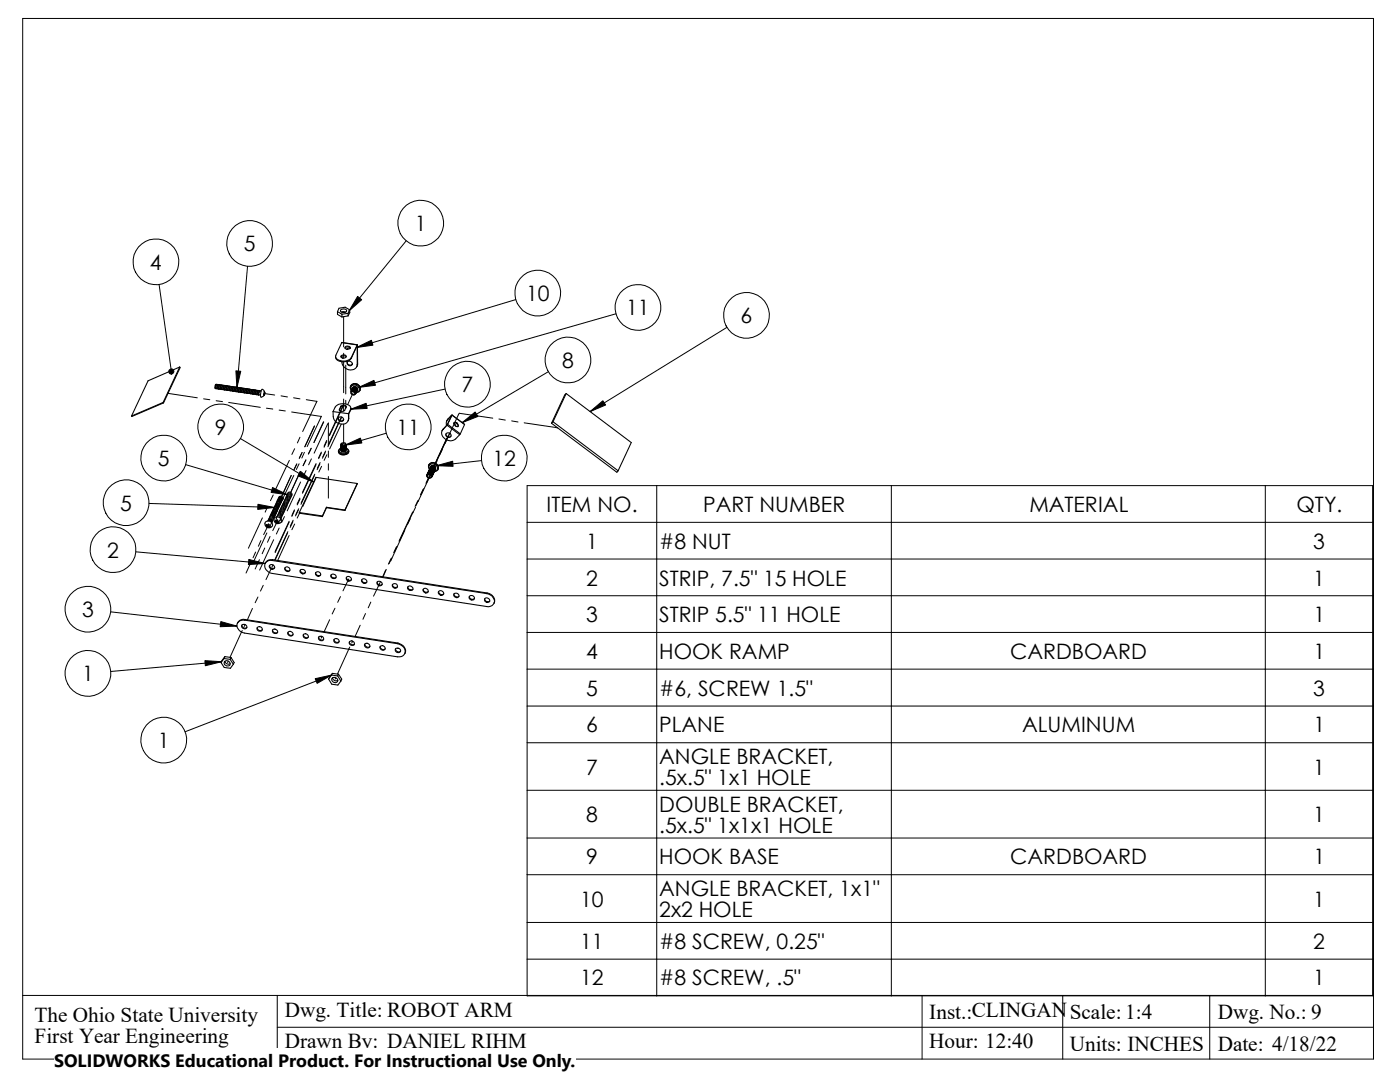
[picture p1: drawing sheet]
<svg xmlns="http://www.w3.org/2000/svg" width="279mm" height="216mm" viewBox="0 0 279 216" stroke-linecap="round" stroke-linejoin="round" font-family="sans-serif">
<g fill="none" stroke="#000" stroke-width=".2">
<path d="M4.5 3.7h269.6v207.6h-269.6zM31.7 56.8l2.5 17.3M49.4 53.1l-2.1 24.2M81.1 48l-11.4 14M103 59.8l-31.9 9.5M33.5 78.5l5.9 .9M40.6 79.6l1.3 .2M43.1 80l1.3 .1M52.7 78.5l2.1 .3M56.1 79l1.3 .2M58.6 79.4l1.3 .2M61.1 79.8l2.1 .3"/>
<path d="M68.6 62.3v.1M68.6 63.2v6M68.6 70.5v1M68.6 72.2v6.2M68.6 79.6v1.1l-2.9 6M69 72.9v5.7M69 79.9v.7M70.4 78.4l-1 2.3M88.8 77.6l-18.8 4.1M109.4 74.2l-17.2 10.1M122.9 62.6l-51.3 14.7M145.1 65.3l-27.3 16.8"/>
<path d="M37 92.7l20.4 6M45.6 80.3l6.3 1M48 87.5l14.6 8.7M53.2 81.4l1.2 .2M54.5 98.8l-.5 1.1M55.7 81.8l1.2 .2M57.7 91.9l-2.7 5.7M58.1 94.9l-1.9 4.1M58.2 82.2l5.9 .9M58.6 94.9l-2.7 5.7M58.8 89.5l-.5 1.2M59.2 92.6l-.5 1.1"/>
<path d="M59.7 92.5l-.6 1.2M59.9 99.6l-.6 1.2M59.9 87.2l-.5 1.2M59.9 99.4l-.6 1.1M59.9 94.1l-1.9 4.1M60 96.2l-2.7 5.7M60.3 90.3l-.6 1.1M60.7 90.3l-.5 1.1M61 91.8l-.5 1.1M61.1 93.9l-.6 1.1M62.1 89.5l-.5 1.1M62.1 91.6l-.5 1.2"/>
<path d="M62.7 85l-1.9 4.2 2-4.2M62.7 94.9l-2.6 5.7M62.8 94.6l-2.7 5.7M63.1 92.7l-2.7 5.7M63.1 95.3l-2.7 5.8M63.1 92.5l-2.7 5.8M63.2 80.1l-2.8 6M63.8 92.6l-.5 1.1M63.9 92.3l-.6 1.1M64.1 90.4l-.5 1.1M64.1 83.1l-2.8 6M64.1 90.2l-.5 1.2"/>
<path d="M64.2 93l-.6 1.2M64.6 84.2l-1.9 4.1 1.9-4.1M64.9 90.3l-.6 1.1M65 90l-.6 1.1M65.2 88.1l-.5 1.1M65.2 87.9l-.5 1.1M65.2 90.7l-.5 1.2M65.5 88.7v-4.3l-2.8 6M65.5 90v1.3M65.5 92.5v1.3M65.5 95.1v4.3M67.9 83.8l-2.5 5.4"/>
<path d="M68.1 83.2l-2.6 5.7M68.1 84.6l-2.3 5M68.2 83.2l-.3 .6M68.5 80.9l-2.8 6.1M68.5 83.7l-.1 .2M68.6 80.9v1.1M68.6 83.7h.1M68.6 84.6v4M69 81.1v.4M77.1 86.4l-8.2 2.4M83.4 99.9l-.6 1.1M83.5 99.8l-.5 1.2"/>
<path d="M84.5 97.6l-.6 1.2M84.6 97.5l-.6 1.1M85.6 95.1l-.6 1.3M85.8 94.9l-.7 1.5M86.1 94.3l-2.7 5.8M86.9 92.4l2.3-5-2.3 5M87 92.3v.2M87.2 92l-.5 1.1M88.3 89.7l-.6 1.1M96.1 91.9l-9 1M98.3 83.4l-6.6-.9-4.6 9.6M99.6 83.6l1.2 .2"/>
<path d="M102.1 84l1.3 .2M104.6 84.4l6.7 1M105.2 96.9h168.7v101.8h-168.7zM131.1 96.9v101.8M177.9 96.9v101.8M252.5 96.9v101.8M27.1 110.1l25.8 2.3M29.8 100.5l25 .8M50 112.5l-.9 1.8M51 110.2l-.5 1.1M51.5 119.1l-.6 1.2M51.8 111.7l-.9 1.8"/>
<path d="M52.1 107.9l-.5 1.1M52.4 103.3l-2.8 6.1M52.5 116.8l-.5 1.1M52.8 109.3l-.5 1.2M53.3 106.3l-2.8 6.1M53.4 101l-.5 1.2M53.5 104.9l-.9 1.8M53.9 107.1l-.5 1.1M54.1 113.4l-1 2.3M54.3 104.1l-.5 1.1M54.5 112.7l-.2 .5M54.6 107.7l-2.8 6"/>
<path d="M55.3 104.1l-.9 1.8M55.4 101.8l-.5 1.1M55.7 103.2h.1M55.7 105.4l-.5 1.2M56.6 101.3h.1M56.8 103.1l-.6 1.1M57.4 106.4l-2.5 5.4M57.4 106.1l-2.6 5.7M57.7 104.2l-2.8 6.1M57.7 106.8l-2.3 5M57.7 104l-2.8 6.1M58.5 104.1l-.6 1.1"/>
<path d="M58.5 103.8l-.5 1.1M58.8 101.9l-.5 1.1M58.8 101.7l-.5 1.2M58.8 104.6l-.5 1.1M59.5 101.8l-.5 1.2M59.6 101.5l-.5 1.2M59.9 102.2l-.6 1.2M67.9 119l-.5 1.2M69.6 115.5l-1.1 2.4M75.6 116.8l-1.1 2.2M75.9 116l-.4 .9M77 113.7l-.6 1.4"/>
<path d="M77.1 113.6l-.6 1.5M78.1 111.4l-.6 1.2M78.2 111.3l-.6 1.2M79.1 109.1l-.5 1.2M79.2 109l-.5 1.2M80.8 105.8l-2.8 6.1M81.9 103.5l-.6 1.1M82.3 102.2l-2.7 5.8M82.5 102.1l-2.7 5.8M82.9 101.2l-.5 1.2M105.2 104.2h168.7M105.2 111.5h168.7"/>
<path d="M105.2 118.9h168.7M22.1 122.1l25.2 2.8M44.2 132l-22.1 2M45.6 131.9l-.2 .3M48.3 125.8l-2.4 5.4M48.9 124.6l-.2 .4M50.4 121.4l-1 2.3M64.3 127l-.2 .3M65.8 123.7l-1.1 2.4M66.2 134.7l-29.2 11.3M66.8 121.4l-.5 1.1M67 135.3l-.1 .2"/>
<path d="M69.8 129.1l-2.4 5.4M70.4 127.9l-.2 .4M71.9 124.8l-1 2.2M72.9 122.4l-.5 1.2M74 120.1l-.5 1.2M105.2 126.2h168.7M105.2 133.5h168.7M105.2 140.9h168.7M105.2 148.2h168.7M105.2 157.7h168.7M105.2 167.2h168.7M105.2 174.5h168.7"/>
<path d="M4.5 198.6h269.6M55.3 198.6v12.7M105.2 184.1h168.7M105.2 191.4h168.7M184 198.6v12.7M212.1 198.6v12.7M241.4 198.6v12.7M55.3 205h218.8"/>
<circle cx="31.1" cy="52.2" r="4.6"/>
<circle cx="49.8" cy="48.6" r="4.6"/>
<circle cx="84" cy="44.5" r="4.6"/>
<circle cx="107.3" cy="58.5" r="4.6"/>
<circle cx="93.3" cy="76.7" r="4.6"/>
<circle cx="113.4" cy="71.8" r="4.6"/>
<circle cx="127.3" cy="61.4" r="4.6"/>
<circle cx="149" cy="62.9" r="4.6"/>
<circle cx="32.7" cy="91.4" r="4.6"/>
<circle cx="44" cy="85.2" r="4.6"/>
<circle cx="81.5" cy="85.2" r="4.6"/>
<circle cx="100.6" cy="91.4" r="4.6"/>
<circle cx="22.6" cy="109.7" r="4.6"/>
<circle cx="25.2" cy="100.3" r="4.6"/>
<circle cx="17.6" cy="121.5" r="4.6"/>
<circle cx="17.6" cy="134.4" r="4.6"/>
<circle cx="32.7" cy="147.7" r="4.6"/>
</g>
<g fill="none" stroke="#000" stroke-width=".21">
<path d="M35.9 73.2l-3.3 7.1M35.9 73.2l-6.4 2.8-3.3 7M35.9 73.2v.2l-3.3 7M43 77.5v.1M43 76.7h.2l-.3 .8zM43.1 77.5a.55 .55 0 0 1 .4-.7l-.2 .7M43.3 77.5l-.3 .1M43.3 77.5v.1M43.3 77.6h.1M43.3 76.8h-.2l-.1 .8M43.3 77.6h.3M43.6 77.6h.1"/>
<path d="M43.6 76.8l-.2 .2-.1 .6M43.6 76.8h.2l-.2 .8M43.6 76.8h-.1l-.1 .2-.1 .6M43.7 77.6h-.1M43.7 77.6h.2M44 77.6l-.1 .1M44 76.8h-.2l-.1 .2-.1 .6M44 77.6l.2 .1M44 77.6a.6 .6 0 0 1 .4-.7l-.2 .5v.3M44.1 76.8h-.2l-.2 .8M44.2 76.8l-.3 .8M44.3 77.7h-.1"/>
<path d="M44.3 76.8l-.2 .1-.2 .7M44.3 77.7l.2 .1M44.5 76.9l-.2 .8M44.5 76.9l.2 .1M44.6 76.9l-.2 .1-.2 .7M44.6 77.7l-.1 .1M44.6 77.7l.2 .1M44.6 76.9h.1M44.7 76.9l-.2 .8M44.9 77l-.2 .2-.1 .5M44.9 77h.1l-.2 .7M44.9 77h.1"/>
<path d="M44.9 77v-.1a.76 .76 0 0 0-.4 .9M44.9 77.8h-.1M44.9 77.8h.2M45.1 77.8v.1M45.2 77l-.3 .8M45.2 77h.1M45.2 77a.76 .76 0 0 0-.4 .8M45.2 77.8v.1M45.2 77.8l.2 .1M45.4 77l-.3 .8M45.4 77.9h.1M45.5 77.9h.1"/>
<path d="M45.5 77.9h.2M45.6 77h-.2l-.1 .1-.2 .8M45.7 77l-.3 .9M45.7 77.1a.55 .55 0 0 0-.5 .7M45.8 77.9v.1M45.8 77.9h.2M45.8 77.1l-.2 .1-.1 .7M46 77.1l-.3 .8M46 77.1a.55 .55 0 0 0-.5 .8M46.1 77.1l-.2 .3-.1 .5M46.1 77.1a.76 .76 0 0 0-.3 .8h-.1M46.1 77.1h.1"/>
<path d="M46.1 77.1l.2 .1M46.1 77.9v.1M46.1 77.9l.3 .1M46.3 77.1l-.3 .8M46.4 78v.1M46.4 77.2l-.3 .7M46.4 77.2v-.1a.76 .76 0 0 0-.3 .9l-.1-.1M46.4 77.2h.1M46.4 77.2h.2M46.4 78h.3M46.6 77.2l-.2 .8M46.7 78v.1"/>
<path d="M46.7 77.2a.51 .51 0 0 0-.3 .7v.1M46.7 77.2v.1M46.7 78l.2 .1M46.9 77.3a.56 .56 0 0 0-.5 .7M46.9 77.3l-.2 .7M46.9 78.1h.1M47 77.3l-.3 .7M47 77.3h.2l-.3 .8M47 78.1h.1M47 77.3a.65 .65 0 0 0-.3 .8M47 78.1h.2M47.2 78.1l.1 .1"/>
<path d="M47.3 77.3l-.2 .3-.1 .5M47.3 77.3h.2l-.3 .8M47.3 77.3h-.1l-.1 .3-.1 .5M47.4 78.1l-.1 .1M47.6 77.4l-.2 .7M47.6 77.4h.2M47.7 78.2h-.1M47.7 77.4l-.2-.1-.1 .3-.1 .6M47.7 78.2h.2M47.8 77.4l-.2 .7h-.2M47.9 78.2v.1M48 78.2a.49 .49 0 0 1 .4-.7l-.2 .5v.3"/>
<path d="M48 78.2l-.1 .1M48 77.4a.51 .51 0 0 0-.4 .7h-.1M48 78.2l.2 .1M48.1 77.4a.58 .58 0 0 0-.4 .8M48.1 77.4l-.2 .8M48.3 78.3h-.1M48.3 78.3l.2 .1M48.3 77.4l-.3 .1-.1 .8M48.6 77.5l-.3 .3v.5M48.6 77.5l.1 .1-.2 .7M48.6 77.5h.1M48.6 78.3l.2 .1"/>
<path d="M48.6 77.5a.76 .76 0 0 0-.4 .8M48.8 78.4h.1M48.9 77.6l-.4 .8M48.9 77.5v.1M48.9 77.6h.1M48.9 77.6v-.1a.76 .76 0 0 0-.4 .9M48.9 78.4h.1M48.9 78.4h.2M49.1 77.6l-.3 .7M49.1 78.4h.1M49.2 78.4h-.1M49.2 78.4h.2"/>
<path d="M49.2 77.6l-.1-.1-.1 .2-.2 .7M49.3 77.6a.56 .56 0 0 0-.4 .8M49.3 77.6l-.2 .8M49.4 77.6h-.1M49.4 78.4v.1M49.5 78.4l-.1 .1M49.5 78.4l.2 .1M49.5 77.6h-.1l-.1 .1-.2 .7M49.7 77.6l-.3 .8M49.7 77.7a.55 .55 0 0 0-.5 .7M49.7 78.5h.1M49.8 77.7l-.2 .2-.1 .5"/>
<path d="M49.8 77.7h.1M49.8 78.5h.2M49.8 77.7h.2M49.8 77.7v-.1a.76 .76 0 0 0-.4 .9M50 77.7l-.3 .8M50.1 77.7h.1M50.1 77.7l.1 .1M50.1 77.7a.76 .76 0 0 0-.4 .8M50.1 77.7l-.4 .8M50.1 78.5v.1M50.1 78.5l.2 .1M50.3 77.7l-.3 .8"/>
<path d="M50.3 78.6v.1M50.4 77.8a.51 .51 0 0 0-.4 .7M50.4 77.8h.1M50.4 78.6h.2M50.5 77.8a.56 .56 0 0 0-.4 .7M50.5 77.9l-.2 .7M50.6 77.8l-.1 .1M50.6 78.6h.1M50.7 77.8l-.3 .8M50.7 77.8l.2 .1-.3 .7M50.7 77.8l-.2 .1-.1 .7M50.7 77.8h.1"/>
<path d="M50.7 78.6l.2 .1M50.9 78.7h.1M51 77.9a.65 .65 0 0 0-.3 .8M51 77.9h.2l-.3 .8M51 77.9l-.2 .2-.1 .5M51 78.7h.2M51.2 78.7l.1 .1M51.4 77.9h-.2l-.1 .2-.1 .6M51.5 77.9h-.3l-.1 .8M51.5 77.9l-.3 .8M51.6 78.7l-.3 .1M51.6 78.7v.1"/>
<path d="M51.6 78v-.1a.54 .54 0 0 0-.3 .8v.1M51.6 78.8h.3M51.8 78a.58 .58 0 0 0-.4 .7M51.8 78l-.2 .7M51.9 78l-.2 .1-.1 .7M52.1 78a.57 .57 0 0 0-.5 .8M52.6 78.7h.1M52.7 78.5l-.1 .1v.2l.1-.1v.2M52.7 78.3h.1M52.7 78.5h.1M52.8 78.4h.1M52.8 78.5v.2"/>
<path d="M52.8 78.4l-.1-.4-.3-.3a1.48 1.48 0 0 0-.2 1.5l.5-.3M52.8 78.3v.1M52.8 78.3l-.1-.2v.4M52.8 78.5l-.1 .4M52.8 78.4v.1M67 71.2a1.32 1.32 0 0 0 1.7 1l.4-.1a1.21 1.21 0 0 0 1-.6M67.4 62.2l.8 .5M67.4 62.2v.5l.8 .5M68 61.8l.6-.2a.45 .45 0 0 1 .6 .5 .72 .72 0 0 1-1.3-.1zM68 71.2l.5-.2h.4l.2 .2M68.1 71l.6-.2 .3 .2a.52 .52 0 0 1-.4 .5 .52 .52 0 0 1-.6-.4zM68.1 62.3h.9"/>
<path d="M68.2 68.4l-1.2 2.5a.91 .91 0 0 0 1 1.1h1.1l.6-.2 .4-.4M68.2 68.4l3.1 .4M68.2 72.2a1.7 1.7 0 0 0 1.1 1.5 1.7 1.7 0 0 0 1.8-.4l.2-.6M68.2 62.7v.5M68.2 71v.4M68.8 69.5l.5-.3 .6 .3M68.8 69.3a.65 .65 0 0 1 1.1 .2 .65 .65 0 0 1-1.1-.2zM69.3 72.3a.52 .52 0 0 1 .8-.1 .52 .52 0 0 1-.1 .8l-.6-.2zM69.3 72.2a.59 .59 0 0 0 .3 .6 .59 .59 0 0 0 .7-.1M69.3 69.6v.1M69.5 62.5l-1.3 .2M69.5 62.5v.5"/>
<path d="M69.5 63l-1.3 .2M69.8 61.8l-.9-.5-1.3 .2-.2 .7M69.8 61.8l-.3 .7M69.8 61.8v.6l-.3 .6M69.9 69.5h-.5l-.1 .2M70.1 78.1h.1M70.1 78.1a.48 .48 0 0 1 .6-.2 .48 .48 0 0 1 .2 .7M70.1 78h.1M70.1 71.4v.1M70.1 78a.54 .54 0 0 1 .6-.2 .54 .54 0 0 1 .4 .6M70.1 78a.5 .5 0 0 1 .6-.3 .5 .5 0 0 1 .3 .6M70.2 77.9a.52 .52 0 0 1 .6-.1 .52 .52 0 0 1 .2 .6 .51 .51 0 0 0-.3-.5 .51 .51 0 0 0-.6 .2z"/>
<path d="M70.2 77.7a.52 .52 0 0 1 .6-.2 .52 .52 0 0 1 .4 .5M70.2 77.8a.53 .53 0 0 1 .6-.3 .53 .53 0 0 1 .4 .6M70.2 77.6h.1M70.3 77.6a.5 .5 0 0 1 .6-.2 .5 .5 0 0 1 .3 .6M70.3 77.6a.51 .51 0 0 1 .6-.2 .51 .51 0 0 1 .3 .6M70.3 77.5a.5 .5 0 0 1 .7-.3 .5 .5 0 0 1 .2 .7M70.3 77.5a.54 .54 0 0 1 .7-.2 .54 .54 0 0 1 .3 .6M70.3 78.1l.3 .1M70.3 78.1h.3l.4 .3M70.3 78.1a.32 .32 0 0 0-.1 .5 .32 .32 0 0 0 .4 .1 .32 .32 0 0 0 .1-.4l-.1-.1M70.3 78.1l.5 .3M70.3 77.5v.1"/>
<path d="M70.4 77.4a.54 .54 0 0 1 .6-.2 .54 .54 0 0 1 .3 .6M70.4 77.3a.54 .54 0 0 1 .6-.1 .54 .54 0 0 1 .3 .6M70.5 76.6a1.12 1.12 0 0 1 1.4 .9M70.5 76.6a1.14 1.14 0 0 1 1.4 .9M70.5 76.6l-.4 .2-.1 .2M70.7 78.1a.43 .43 0 0 0-.6 0 .43 .43 0 0 0 .2 .7 .43 .43 0 0 0 .6-.3l-.3-.3M70.7 78.1l.3 .5M70.7 78.1l.3 .3M71 78.4v.2l-.4 .2M71 78.4v.1M71.1 78.3a.69 .69 0 0 0 .6-.6 .69 .69 0 0 0-.5-.7 .71 .71 0 0 0-1-.1 .71 .71 0 0 0-.1 1 .77 .77 0 0 1 0-1.1 .77 .77 0 0 1 1-.1 .83 .83 0 0 1 .8 .8 .83 .83 0 0 1-.8 .9M71.1 78.4h.1"/>
<path d="M71.2 78.1h.1M71.2 78.1a.54 .54 0 0 0-.4-.5 .54 .54 0 0 0-.7 .3 .54 .54 0 0 1 .7-.2 .54 .54 0 0 1 .3 .6M71.2 78h.1M71.2 69h.1M71.3 68.8l.1 3.8M71.3 69l-1.2 2.5M71.3 69v3.7M71.3 68.8l-1.2 2.6M71.3 77.8h.1M71.4 72.6l-.2 .6M71.4 72.6l-.1 .1M71.9 77.5l-.1 .4"/>
<path d="M113 78.5l13 9.8-2.6 5.6M113 78.5l-2.6 5.7M113 78.5l-.3 .3-2.6 5.7M32.6 80.3l-6.4 2.7M32.6 80.3v.1M32.6 80.4l-6.3 2.7-.1-.1M55.3 99.9h.5l.3 .3M55.3 100a.42 .42 0 0 1 .5 0 .42 .42 0 0 1 .2 .4l-.2-.4-.6 .1M55.4 99.8l.4-.2 .4 .5M55.4 99.8a.41 .41 0 0 1 .5 0 .41 .41 0 0 1 .2 .4M55.5 99.7a.41 .41 0 0 1 .5-.1 .41 .41 0 0 1 .2 .5M55.5 99.4l.3-.1h.3l.3 .4"/>
<path d="M55.6 99.5a.41 .41 0 0 1 .5-.1 .41 .41 0 0 1 .2 .5v-.2l-.5-.3-.3 .2M55.6 99.2l.6-.1 .3 .5M55.7 99.3a.41 .41 0 0 1 .5 0 .41 .41 0 0 1 .1 .4M55.8 99.1a.46 .46 0 0 1 .5 0 .46 .46 0 0 1 .2 .4M56.4 99.5h.1M56.5 99.5l-.1 .2M56.7 100a.44 .44 0 0 1 .6-.2 .44 .44 0 0 1 .2 .6M56.8 99.8a.45 .45 0 0 1 .6-.1 .45 .45 0 0 1 .2 .5M56.9 99.6a.45 .45 0 0 1 .6-.1 .45 .45 0 0 1 .2 .6M57 99.4a.45 .45 0 0 1 .6-.1 .45 .45 0 0 1 .1 .6M57.1 99.3a.44 .44 0 0 1 .5-.2 .44 .44 0 0 1 .2 .6M57.1 99.1a.46 .46 0 0 1 .6-.1 .46 .46 0 0 1 .2 .5"/>
<path d="M57.2 98.9a.45 .45 0 0 1 .6-.1 .45 .45 0 0 1 .2 .6M57.3 98.8a.46 .46 0 0 1 .6-.2 .46 .46 0 0 1 .2 .6M57.4 98.6a.47 .47 0 0 1 .6-.2 .47 .47 0 0 1 .2 .6M57.4 98.4a.46 .46 0 0 1 .6-.1 .46 .46 0 0 1 .3 .5M66.5 82.1a1.93 1.93 0 0 0 2.1 2.5 1.09 1.09 0 0 0 1-1M66.5 82.1l3.1 .4M67.5 83.4a.51 .51 0 0 1 .8-.1 .51 .51 0 0 1-.1 .8l-.6-.2zM67.6 90.1l.1 .4 .5 .2M67.6 90.1l-.1-.1a1.21 1.21 0 0 0 2.1 0v.1M67.6 83.4a.56 .56 0 0 0 .3 .6 .56 .56 0 0 0 .6-.2M67.7 81.7v.1M67.7 81.8h.1"/>
<path d="M68 81.1a.6 .6 0 0 1 1.1 .1M68 81.2l.7-.2 .4 .2M68 88.7h.1M68 81.1v.1M68 88.8v.1M68 89h.1M68 89.8h.1M68 89.7h.1M68 89.5h.1M68 89.3h.1M68 81.1l-.3 .6M68 81.2l-.3 .6"/>
<path d="M68.1 89.4a.53 .53 0 0 0 .5 .4 .53 .53 0 0 0 .5-.4M68.1 89.2a.52 .52 0 0 0 .5 .4 .52 .52 0 0 0 .5-.4M68.1 89.4l-.5 .3v.3M68.1 89.8a.5 .5 0 0 0 .5 .4 .5 .5 0 0 0 .4-.4M68.2 88.5l-.2 .2M68.2 88.5l-.1 .1 .3 .2M68.2 89.7h-.1a.56 .56 0 0 0 .5 .3 .56 .56 0 0 0 .5-.3 .59 .59 0 0 1-.5 .4 .59 .59 0 0 1-.6-.3M68.2 88.6a.37 .37 0 0 1 .4-.3 .37 .37 0 0 1 .3 .3l-.5 .2M68.2 88.6l.2 .2M68.2 88.5h.1M68.3 88.4l-.1 .2M68.8 88.4h.1"/>
<path d="M68.9 88.4v.1a.36 .36 0 0 1-.1 .4 .36 .36 0 0 1-.4 0l-.4-.2M69 89.2l-.3 .2M69 88.6a.41 .41 0 0 1-.1 .4 .41 .41 0 0 1-.5 .1l-.3-.1v-.2M69 89.5a.5 .5 0 0 1-.4 .4 .5 .5 0 0 1-.5-.3M69 88.8a.53 .53 0 0 1-.4 .5 .53 .53 0 0 1-.6-.4h.1M69 89a.55 .55 0 0 1-.4 .4 .55 .55 0 0 1-.6-.2M69.1 89.4l.4 .3 .1 .3M69.1 89.5l.3 .2a.62 .62 0 0 1-.8 .7h-.3a.53 .53 0 0 1-.6-.7l.3-.2M69.1 81.2l-.3 .7a.6 .6 0 0 1-1.1-.2M69.1 88.9a.62 .62 0 0 1-1.1 .1M69.1 88.7a.61 .61 0 0 1-1.1 .2M69.1 89.5v.1"/>
<path d="M69.1 89.2h.1M69.1 89.4h.1M69.1 89.6a.62 .62 0 0 1-1.1 .1M69.1 89.4a.62 .62 0 0 1-1.1 .1M69.1 89.2a.62 .62 0 0 1-1.1 .1M69.1 89.1a.69 .69 0 0 1-1.1 .1M69.6 82.5v1.1M69.6 90.1a1.17 1.17 0 0 1-2 0M69.6 90.1a1.02 1.02 0 0 1-1.4 .6h.7M69.6 83.5l-.1 .5M69.6 83.5v.1M70 81.7v.1"/>
<path d="M70 81.8l-.4 .8v.9M70 81.7l-.4 .8M70 81.7a.91 .91 0 0 0-1-1.1 1.96 1.96 0 0 0-2.5 1.5M70 81.4v.4M71.3 96.5v.1M71.3 96.5l-8.3-1.3-3.3 7.1M71.3 96.5l-2.5 5.4M85.2 94.9a.5 .5 0 0 0 .3 .5 .5 .5 0 0 0 .6-.3 .4 .4 0 0 0-.4-.5 .4 .4 0 0 0-.3 .7M85.2 94.9a.49 .49 0 0 1 .7-.3 .49 .49 0 0 1 .2 .7M85.2 94.9l.2 .4 .2 .1M85.2 94.7v.1M85.2 94.7a.53 .53 0 0 1 .7-.3 .53 .53 0 0 1 .3 .6"/>
<path d="M85.2 94.7a.54 .54 0 0 1 .7-.1 .54 .54 0 0 1 .3 .5M85.4 94.4a.51 .51 0 0 1 .6-.3 .51 .51 0 0 1 .4 .6M85.4 94.4a.52 .52 0 0 1 .6-.2 .52 .52 0 0 1 .3 .6M85.4 95.3l-.1-.2a.34 .34 0 0 1 .5-.3 .34 .34 0 0 1 0 .6h-.2M85.4 94.4h-.1M85.4 95.2l.2 .2M85.5 94.3h-.1a.51 .51 0 0 1 .7-.2 .51 .51 0 0 1 .3 .6M85.5 94.1a.5 .5 0 0 1 .7-.2 .5 .5 0 0 1 .2 .7M85.5 94.1a.54 .54 0 0 1 .7-.2 .54 .54 0 0 1 .3 .6M85.5 94.1h.1M85.6 94a.53 .53 0 0 1 .6-.3 .53 .53 0 0 1 .4 .6M85.6 94a.54 .54 0 0 1 .6-.2 .54 .54 0 0 1 .3 .6h.1"/>
<path d="M85.6 94a.53 .53 0 0 1 .6-.2 .53 .53 0 0 1 .3 .6M85.6 92.8a1 1 0 0 1 1.3-.2 1 1 0 0 1 .3 1.3l-.5 .2M85.7 93.7a.53 .53 0 0 1 .7-.2 .53 .53 0 0 1 .3 .6v-.1M85.7 93.6a.55 .55 0 0 1 .7-.1 .55 .55 0 0 1 .3 .5M85.7 93.7a.88 .88 0 0 1 .1-1.2 .88 .88 0 0 1 1.2 0 .91 .91 0 0 1 .4 1.2M85.7 93.8a.53 .53 0 0 1 .6-.2 .53 .53 0 0 1 .4 .5M85.7 93.6v.1M85.7 93.6a.53 .53 0 0 1 .7-.3 .53 .53 0 0 1 .3 .6M85.8 93.6a.69 .69 0 0 1 .1-1 .69 .69 0 0 1 1 .2 .65 .65 0 0 1 .4 .7 .65 .65 0 0 1-.6 .5M85.8 93.6a.53 .53 0 0 1 .6-.3 .53 .53 0 0 1 .3 .6M85.9 93.3a.5 .5 0 0 1 .6-.3 .5 .5 0 0 1 .3 .7M85.9 93.3a.51 .51 0 0 1 .6-.1 .51 .51 0 0 1 .3 .5h.1"/>
<path d="M85.9 93.3h.1M86 93.2h-.1a.55 .55 0 0 1 .7-.2 .55 .55 0 0 1 .3 .6h.1M86.2 93l.3-.1 .3 .1M86.2 95.1v.1M86.2 95a.52 .52 0 0 0-.3-.7 .52 .52 0 0 0-.6 .4 .54 .54 0 0 1 .6-.2 .54 .54 0 0 1 .3 .5M86.2 95h.1M86.3 94.8a.53 .53 0 0 0-.4-.6 .53 .53 0 0 0-.6 .3 .54 .54 0 0 1 .6-.2 .54 .54 0 0 1 .4 .6M86.3 94.8h.1M86.4 92.9l.4 .1M86.4 92.9h-.3l-.1 .2M86.4 92.9l-.3 .1-.1 .1M86.4 94.6h.1"/>
<path d="M86.4 94.6a.52 .52 0 0 0-.3-.6 .52 .52 0 0 0-.6 .2 .5 .5 0 0 1 .6-.1 .5 .5 0 0 1 .3 .6M86.6 94.3h.1M86.6 94.1a.5 .5 0 0 0-.4-.5 .5 .5 0 0 0-.6 .3 .51 .51 0 0 1 .7-.2 .51 .51 0 0 1 .3 .6M86.7 93.9h.1M86.8 93.9a.54 .54 0 0 0-.3-.7 .54 .54 0 0 0-.7 .2 .53 .53 0 0 1 .7-.1 .53 .53 0 0 1 .2 .6M86.8 93l-.5-.1-.3 .2M86.8 93l.2 .4-.1 .2M88.4 85.7a1.53 1.53 0 0 0 .1 1.6 1.53 1.53 0 0 0 1.5 .7 2.38 2.38 0 0 0 1.7-1.3M88.5 85.6l-.3 .4M88.5 85.6l-.1 .1M89 86.5a.56 .56 0 0 0 .3 .6 .56 .56 0 0 0 .7-.1M89.1 86.5a.51 .51 0 0 1 .8 0 .51 .51 0 0 1-.3 .8l-.6-.3z"/>
<path d="M89.2 84.8l-.7 .8M89.2 84.8l-.8 .9M89.2 84.8l2.5 1.9M89.3 83.7a1.26 1.26 0 0 0-.2 1.2M89.3 84.7l2.6 1.9M89.3 84.7l-.1 .1M89.4 83.7l-.2 .3M89.4 83.7h-.1M90 83h.1M90 83l-.7 .7M90 83l-.8 1.8M90.2 82.8l-.8 .9"/>
<path d="M90.2 82.8l2.5 1.9M90.2 82.8l-.9 1.9M90.6 84.5l.2 .2 .1 .3M90.6 84.4a.57 .57 0 0 1 .7 0 .57 .57 0 0 1 .1 .7l-.5-.1zM90.6 84.4l.5 .1 .3 .3v.3M91.9 86.6l-.2 .1M92.7 84.7l-.8 1.9M110.1 84.5l13 9.7 .3-.3M110.4 84.2l13 9.7M110.4 84.2l-.3 .3M53.1 104.8l.2 .1M53.1 104.8h.1"/>
<path d="M53.2 104.6l-.1 .2M53.3 104.9v.2M53.3 105.2h.2M53.3 105.1l.2 .1M53.3 104.9h.1M53.3 105.1v.1M53.3 104.9v.1M53.3 105v.1M53.5 104.7l.1-.1h.1a.19 .19 0 0 0-.1 .3 .19 .19 0 0 0 .3 .1l-.1 .1M53.5 104.7l-.2 .1-.1-.1-.1 .1M53.5 104.7h.1M53.6 103.9a.41 .41 0 0 1 .5-.1 .41 .41 0 0 1 .1 .5l-.3-.4-.4 .1"/>
<path d="M53.6 103.6l.5-.1 .3 .5M53.6 105.1l-.1 .1M53.6 105.1h.2M53.6 103.7a.41 .41 0 0 1 .5 0 .41 .41 0 0 1 .2 .4 .45 .45 0 0 0-.3-.4 .45 .45 0 0 0-.5 .2M53.7 105l-.2 .2M53.7 105l.1 .1M53.7 105l-.1 .1M53.7 103.5l.5-.1 .3 .4M53.7 103.5h.1M53.8 103.3a.41 .41 0 0 1 .5-.2 .41 .41 0 0 1 .3 .5M53.8 112.8a.61 .61 0 0 0 .4 .6 .61 .61 0 0 0 .6-.1M53.9 103l.4-.2 .4 .5"/>
<path d="M53.9 103.1l-.1 .1M53.9 112.7a.52 .52 0 0 1 .7 .1 .52 .52 0 0 1-.1 .8l-.6-.2a.38 .38 0 0 1 0-.7zM53.9 103a.41 .41 0 0 1 .5-.1 .41 .41 0 0 1 .2 .5l-.1-.3-.3-.1-.4 .1M54 102.8l.2-.2 .3 .1 .3 .4M54 102.8a.41 .41 0 0 1 .5 0 .41 .41 0 0 1 .2 .5M54.1 102.4l.6-.1 .3 .4M54.1 102.6v.1M54.2 102.5a.41 .41 0 0 1 .5-.1 .41 .41 0 0 1 .2 .5l-.3-.4-.5 .1M54.2 102.2h.6l.3 .4M54.3 105.1a.75 .75 0 0 0-.4-1.1 .75 .75 0 0 0-1 .6 .79 .79 0 0 0 .5 .7 .79 .79 0 0 0 .8-.2M54.3 102.3a.42 .42 0 0 1 .5-.1 .42 .42 0 0 1 .1 .5M54.3 102.1l.4-.2 .5 .5"/>
<path d="M54.4 111.8l42.8 6.6M54.4 102.1a.41 .41 0 0 1 .5-.1 .41 .41 0 0 1 .1 .5M54.4 111.8a1.22 1.22 0 0 0-1.6 .8 1.22 1.22 0 0 0 .8 1.6l.8 .2 42.8 6.6a1.19 1.19 0 0 0 1.4-.6 1.19 1.19 0 0 0-.4-1.5l-1-.5M54.4 111.7a1.24 1.24 0 0 0-1.5 .7M54.4 111.7v.1M54.4 111.7l42.8 6.6M54.5 101.9h-.1M54.5 101.8a.41 .41 0 0 1 .5-.1 .41 .41 0 0 1 .2 .5l-.1-.3-.3-.2-.4 .2M54.6 101.5l.5-.1 .3 .5M54.6 101.6a.41 .41 0 0 1 .5-.1 .41 .41 0 0 1 .2 .5l-.3-.4h-.3l-.2 .1M54.7 101.3h.5l.3 .4M54.7 103.6a.77 .77 0 0 0 .6 .9 .77 .77 0 0 0 .9-.6 .82 .82 0 0 0-.7-.7 .82 .82 0 0 0-.8 .4"/>
<path d="M54.7 101.4h.1M54.7 101.2l.5-.1 .3 .4M54.8 101.3a.4 .4 0 0 1 .5-.1 .4 .4 0 0 1 .2 .4M54.9 101a.42 .42 0 0 1 .5 0 .42 .42 0 0 1 .1 .5M54.9 104.1h.1M54.9 104l.2 .1M54.9 104v.1M54.9 103.9h.3M54.9 103.9v.2M54.9 103.9v.1M54.9 100.9a.41 .41 0 0 1 .6-.1 .41 .41 0 0 1 .1 .5l-.1-.3-.3-.2-.4 .2M55 104.1l.2 .2"/>
<path d="M55 100.7a.41 .41 0 0 1 .5-.1 .41 .41 0 0 1 .2 .5l-.1-.3-.4-.1-.3 .1M55.1 104.1l.1 .1M55.1 100.5l.5-.1 .3 .4M55.1 104.1h-.1M55.1 100.5a.41 .41 0 0 1 .5 0 .41 .41 0 0 1 .2 .5l-.3-.5h-.3l-.2 .2M55.2 104.3v.1M55.2 104.4h.1M55.2 100.3l.5-.1 .3 .4M55.2 103.9v-.1h.3a.18 .18 0 0 0-.1 .3 .18 .18 0 0 0 .3 0v.2h-.2M55.2 103.3l-.1 .3M55.2 104.2v.2M55.2 104.2v.1"/>
<path d="M55.2 100.3v.1M55.2 103.8v.1M55.2 103.2a.42 .42 0 0 1 .6-.2 .42 .42 0 0 1 .2 .6M55.2 100.2a.41 .41 0 0 1 .6-.1 .41 .41 0 0 1 .1 .5M55.3 103.1l-.1 .3M55.3 103.7l-.1 .1M55.3 104.3v.1h-.1M55.3 103a.43 .43 0 0 1 .6-.2 .43 .43 0 0 1 .1 .7M55.4 102.8a.44 .44 0 0 1 .7-.1 .44 .44 0 0 1-.1 .7M55.5 104.2l-.2 .1M55.5 102.6a.44 .44 0 0 1 .6-.1 .44 .44 0 0 1 .2 .5M55.5 104.3h-.2"/>
<path d="M55.5 104.2h.2M55.5 104.2v.1M55.6 102.4a.44 .44 0 0 1 .6-.1 .44 .44 0 0 1 .1 .6M55.7 102.3a.44 .44 0 0 1 .6-.2 .44 .44 0 0 1 .1 .6M55.7 102.1a.47 .47 0 0 1 .6-.2 .47 .47 0 0 1 .2 .6M55.8 101.9a.47 .47 0 0 1 .6-.1 .47 .47 0 0 1 .2 .6M55.9 101.7a.47 .47 0 0 1 .6-.1 .47 .47 0 0 1 .2 .6M55.9 103.8l-.1 .2M55.9 103.4l-.1 .5M56 101.6a.46 .46 0 0 1 .5-.2 .46 .46 0 0 1 .3 .6M56 101.4a.46 .46 0 0 1 .6-.1 .46 .46 0 0 1 .3 .5M56.1 101.2a.46 .46 0 0 1 .6-.1 .46 .46 0 0 1 .2 .5"/>
<path d="M56.2 101a.46 .46 0 0 1 .6-.1 .46 .46 0 0 1 .2 .6M56.3 100.8a.47 .47 0 0 1 .6-.1 .47 .47 0 0 1 .2 .6M56.4 100.7a.47 .47 0 0 1 .6-.1 .47 .47 0 0 1 .2 .5M56.5 100.5a.47 .47 0 0 1 .6-.1 .47 .47 0 0 1 .2 .6M56.6 100.3a.44 .44 0 0 1 .5-.1 .44 .44 0 0 1 .2 .6M56.6 100.2a.44 .44 0 0 1 .6-.2 .44 .44 0 0 1 .2 .6M56.9 113.3a.58 .58 0 0 0 .3 .6 .58 .58 0 0 0 .7-.2M59.7 102.3l4.6 .7M59.7 102.3v.1l4.6 .7M59.9 113.7a.61 .61 0 0 0 .4 .6 .61 .61 0 0 0 .7-.1M60 113.7a.52 .52 0 0 1 .8 .1 .52 .52 0 0 1-.2 .7l-.4-.1a.44 .44 0 0 1-.3-.3 .44 .44 0 0 1 .1-.4zM63 114.2a.59 .59 0 0 0 .3 .6 .59 .59 0 0 0 .7-.1"/>
<path d="M64.3 103v.1M65.2 101.2l3.6 .7M65.2 101.2l-.9 1.8M65.2 101.2v.1M65.2 101.3l-.9 1.8M65.2 101.3l3.6 .6M66.1 114.7a.59 .59 0 0 0 .3 .6 .59 .59 0 0 0 .7-.1M66.2 114.6a.54 .54 0 0 1 .7 .1 .54 .54 0 0 1 0 .7 .55 .55 0 0 1-.7-.1 .55 .55 0 0 1 0-.7zM69.1 115.2a.61 .61 0 0 0 .4 .5 .61 .61 0 0 0 .6 0M69.2 115.1a.52 .52 0 0 1 .8 .1 .52 .52 0 0 1-.2 .8l-.6-.3-.1-.3zM72.2 115.7a.58 .58 0 0 0 .3 .5 .58 .58 0 0 0 .7-.1M72.3 115.6a.52 .52 0 0 1 .8 .1 .52 .52 0 0 1-.2 .7l-.6-.2a.38 .38 0 0 1 0-.6z"/>
<path d="M75.3 116.1a.61 .61 0 0 0 .3 .6 .61 .61 0 0 0 .7-.1M75.4 116a.52 .52 0 0 1 .7 .1 .52 .52 0 0 1-.2 .8l-.5-.2-.2-.4zM78.4 116.6a.56 .56 0 0 0 .3 .6 .56 .56 0 0 0 .6-.1M81.4 117.1a.61 .61 0 0 0 .4 .6 .61 .61 0 0 0 .6-.1M81.5 117a.55 .55 0 0 1 .7 .1 .55 .55 0 0 1 .1 .7 .55 .55 0 0 1-.8-.1 .55 .55 0 0 1 0-.7zM84.5 117.6a.58 .58 0 0 0 .3 .5 .58 .58 0 0 0 .7-.1M87.5 118a.61 .61 0 0 0 .4 .6 .61 .61 0 0 0 .7-.1M87.6 117.9a.52 .52 0 0 1 .8 .1 .52 .52 0 0 1-.2 .8l-.6-.2a.38 .38 0 0 1 0-.7zM90.6 118.5a.61 .61 0 0 0 .4 .6 .61 .61 0 0 0 .6-.1M90.7 118.4a.51 .51 0 0 1 .7 .1 .51 .51 0 0 1-.1 .8l-.4-.1a.44 .44 0 0 1-.3-.4 .44 .44 0 0 1 .1-.4zM93.7 119a.57 .57 0 0 0 .3 .5 .57 .57 0 0 0 .7-.1M93.8 118.9a.5 .5 0 0 1 .7 .1 .5 .5 0 0 1-.1 .7l-.6-.2a.38 .38 0 0 1 0-.6z"/>
<path d="M96.7 119.5a.61 .61 0 0 0 .4 .5 .61 .61 0 0 0 .6-.1M96.8 119.4a.55 .55 0 0 1 .7 0 .55 .55 0 0 1 .1 .7 .55 .55 0 0 1-.7 0 .55 .55 0 0 1-.1-.7zM97.2 118.3a1.56 1.56 0 0 1 1.4 2.1M97.2 118.3v.1M44.1 132.2l.6 1 1.3 .1 .6-.8M44.7 131.4l1.2 .2M44.7 131.4l-.6 .8M44.8 132a.62 .62 0 0 1 .9 0 .62 .62 0 0 1 0 .8l-.4 .1a.59 .59 0 0 1-.5-.9zM44.9 131l-.2 .4M44.9 131l1.2 .2M44.9 131l-.8 1.2M44.9 132a.69 .69 0 0 0 1 .4"/>
<path d="M45.9 131.6l.7 .9M46.1 131.2l-.2 .4M46.1 131.2l.6 1-.1 .3M48.3 124.7a.58 .58 0 0 0 .3 .6 .58 .58 0 0 0 .7-.1M48.4 124.6a.51 .51 0 0 1 .7 .2 .51 .51 0 0 1-.2 .7l-.3-.1a.44 .44 0 0 1-.4-.3 .44 .44 0 0 1 .2-.5zM48.8 123.7l30.5 4.7M48.8 123.7a1.19 1.19 0 0 0-1.4 .7 1.19 1.19 0 0 0 .4 1.5l1 .4 30.5 4.8a1.22 1.22 0 0 0 1.5-.8 1.22 1.22 0 0 0-.7-1.6l-.8-.3M48.9 123.6a1.33 1.33 0 0 0-1.5 .8M48.9 123.6l-.1 .1M48.9 123.6l30.5 4.7M51.4 125.2a.57 .57 0 0 0 .3 .6 .57 .57 0 0 0 .6-.2M51.4 125.1a.5 .5 0 0 1 .8 .1 .5 .5 0 0 1-.2 .7l-.6-.1a.38 .38 0 0 1 0-.7z"/>
<path d="M54.4 125.7a.61 .61 0 0 0 .4 .5 .61 .61 0 0 0 .6 0M54.5 125.6a.55 .55 0 0 1 .7 .1 .55 .55 0 0 1 0 .7 .55 .55 0 0 1-.7-.1 .55 .55 0 0 1 0-.7zM57.5 126.2a.58 .58 0 0 0 .3 .5 .58 .58 0 0 0 .7-.1M57.6 126.1a.52 .52 0 0 1 .7 .1 .52 .52 0 0 1-.1 .7l-.6-.2a.38 .38 0 0 1 0-.6zM60.5 126.6a.61 .61 0 0 0 .4 .6 .61 .61 0 0 0 .7-.1M60.6 126.5a.52 .52 0 0 1 .8 .1 .52 .52 0 0 1-.2 .8l-.6-.2-.1-.4zM63.6 127.1a.58 .58 0 0 0 .4 .6 .58 .58 0 0 0 .6-.1M63.7 127a.52 .52 0 0 1 .8 .1 .52 .52 0 0 1-.2 .7h-.4a.48 .48 0 0 1-.2-.8zM65.6 135.5l.6 1 1.2 .2 .6-.8M66.2 134.7l1.2 .2M66.2 134.7l-.6 .8M66.3 134.4l1.3 .1"/>
<path d="M66.3 134.4l-.1 .3M66.3 134.4l-.7 1.1M66.4 135.3l.1 .3a.7 .7 0 0 0 .9 .2M66.7 127.6a.59 .59 0 0 0 .3 .6 .59 .59 0 0 0 .7-.2M66.8 127.5a.5 .5 0 0 1 .7 .1 .5 .5 0 0 1-.1 .7h-.3a.47 .47 0 0 1-.4-.3 .47 .47 0 0 1 .1-.5zM67.4 134.9l.6 1M67.6 134.5l-.2 .4M67.6 134.5l.6 1-.2 .4M69.8 128.1a.58 .58 0 0 0 .3 .5 .58 .58 0 0 0 .6-.1M69.9 128a.49 .49 0 0 1 .7 .1 .49 .49 0 0 1-.2 .7l-.5-.2a.38 .38 0 0 1 0-.6zM72.8 128.5a.61 .61 0 0 0 .4 .6 .61 .61 0 0 0 .6-.1M72.9 128.4a.52 .52 0 0 1 .7 .1 .52 .52 0 0 1-.1 .8l-.6-.2a.38 .38 0 0 1 0-.7z"/>
<path d="M75.9 129a.58 .58 0 0 0 .3 .6 .58 .58 0 0 0 .7-.1M76 128.9a.5 .5 0 0 1 .8 .2 .5 .5 0 0 1-.4 .7l-.4-.3a.38 .38 0 0 1 0-.6zM79 129.5a.59 .59 0 0 0 .3 .5 .59 .59 0 0 0 .6-.1M79 129.4a.52 .52 0 0 1 .8 .1 .52 .52 0 0 1-.2 .7h-.4a.48 .48 0 0 1-.2-.8zM79.4 128.3a1.58 1.58 0 0 1 1.4 2.1M79.4 128.3l-.1 .1"/>
<circle cx="57.3" cy="113.5" r=".5"/>
<circle cx="63.5" cy="114.5" r=".49"/>
<circle cx="78.8" cy="116.9" r=".49"/>
<circle cx="84.9" cy="117.8" r=".5"/>
<circle cx="66.8" cy="135.7" r=".58"/>
</g>
<g fill="#000" stroke="#000" stroke-width=".2">
<path d="M47.1 74l.9 .1-.7 3.2zM71.4 59.1l.8 .7-2.5 2.2zM71.1 69.3l3-1.4 .3 1zM71.6 77.3l3-1.4 .3 1zM54.4 97.3l3 1.4-3.3-.4zM60 94.1l2.6 2.1-3.1-1.2zM68.9 88.8l3-1.4 .3 1zM70 81.7l3.1-1.2 .2 1zM87.1 92.9l3.2-.9 .1 1zM92.2 84.3l2.6-2.1 .6 .9zM117.8 82.1l2.5-2.1 .6 .8zM49.7 111.6l3.2 .8-3.3 .2z"/>
<path d="M51.5 100.6l3.3 .7-3.4 .3zM40.9 131.8l3.3 .2-3.2 .8zM44.1 124l3.2 .9-3.4 .2zM62.9 135.4l3.3-.7-2.9 1.7z"/>
<path d="M33.8 73.8a.51 .51 0 0 1 .8 .1 .51 .51 0 0 1-.4 .7v-.5v.5a.5 .5 0 0 1-.5-.2 .5 .5 0 0 1 .1-.6z" fill-rule="evenodd"/>
</g>
<path d="M10.8 209.2h104.1v6.7h-104.1z" fill="#fff"/>
<g font-size="4.2">
<text x="82.8" y="46.1">1</text>
<text x="29.9" y="53.8">4</text>
<text x="48.6" y="50.1">5</text>
<text x="105" y="60">10</text>
<text x="125" y="62.9">11</text>
<text x="147.8" y="64.5">6</text>
<text x="112.2" y="73.4">8</text>
<text x="92.1" y="78.2">7</text>
<text x="42.9" y="86.7">9</text>
<text x="79.1" y="86.7">11</text>
<text x="31.5" y="93">5</text>
<text x="98.3" y="93">12</text>
<text x="24" y="101.9">5</text>
<text x="109.1" y="102.2">ITEM NO.</text>
<text x="140.4" y="102.2">PART NUMBER</text>
<text x="205.4" y="102.2">MATERIAL</text>
<text x="258.7" y="102.2">QTY.</text>
<text x="21.4" y="111.3">2</text>
<text x="117" y="109.5">1</text>
<text x="131.6" y="109.5">#8 NUT</text>
<text x="262.1" y="109.5">3</text>
<text x="117" y="116.8">2</text>
<text x="131.6" y="116.8">STRIP, 7.5&quot; 15 HOLE</text>
<text x="262.1" y="116.8">1</text>
<text x="16.4" y="123.1">3</text>
<text x="117" y="124.2">3</text>
<text x="131.6" y="124.2">STRIP 5.5&quot; 11 HOLE</text>
<text x="262.1" y="124.2">1</text>
<text x="117" y="131.5">4</text>
<text x="131.6" y="131.5">HOOK RAMP</text>
<text x="201.6" y="131.5">CARDBOARD</text>
<text x="262.1" y="131.5">1</text>
<text x="16.4" y="135.9">1</text>
<text x="117" y="138.8">5</text>
<text x="131.6" y="138.8">#6, SCREW 1.5&quot;</text>
<text x="262.1" y="138.8">3</text>
<text x="31.5" y="149.2">1</text>
<text x="117" y="146.1">6</text>
<text x="131.6" y="146.1">PLANE</text>
<text x="204" y="146.1">ALUMINUM</text>
<text x="262.1" y="146.1">1</text>
<text x="117" y="154.6">7</text>
<text x="131.6" y="152.5">ANGLE BRACKET,</text>
<text x="262" y="154.6">1</text>
<text x="131.6" y="156.6">.5x.5&quot; 1x1 HOLE</text>
<text x="117" y="164">8</text>
<text x="131.6" y="162">DOUBLE BRACKET,</text>
<text x="131.6" y="166.1">.5x.5&quot; 1x1x1 HOLE</text>
<text x="262" y="164">1</text>
<text x="117" y="172.5">9</text>
<text x="131.6" y="172.5">HOOK BASE</text>
<text x="201.6" y="172.5">CARDBOARD</text>
<text x="262.1" y="172.5">1</text>
<text x="131.6" y="178.9">ANGLE BRACKET, 1x1&quot;</text>
<text x="115.8" y="180.9">10</text>
<text x="131.6" y="183">2x2 HOLE</text>
<text x="262" y="180.9">1</text>
<text x="115.8" y="189.3">11</text>
<text x="131.6" y="189.3">#8 SCREW, 0.25&quot;</text>
<text x="262.1" y="189.3">2</text>
<text x="115.8" y="196.6">12</text>
<text x="131.6" y="196.6">#8 SCREW, .5&quot;</text>
<text x="262.1" y="196.6">1</text>
<text x="6.9" y="203.9">The Ohio State University</text>
<text x="56.9" y="202.9">Dwg. Title: ROBOT ARM</text>
<text x="185.5" y="203.2">Inst.:CLINGAN</text>
<text x="213.5" y="203.2">Scale: 1:4</text>
<text x="243.1" y="203.2">Dwg. No.: 9</text>
<text x="6.9" y="208.1">First Year Engineering</text>
<text x="56.9" y="209.2">Drawn By: DANIEL RIHM</text>
<text x="185.5" y="209.2">Hour: 12:40</text>
<text x="213.5" y="209.6">Units: INCHES</text>
<text x="243" y="209.6">Date: 4/18/22</text>
</g>
<text font-size="3.6" x="10.8" y="213">SOLIDWORKS Educational Product. For Instructional Use Only.</text>
</svg>
